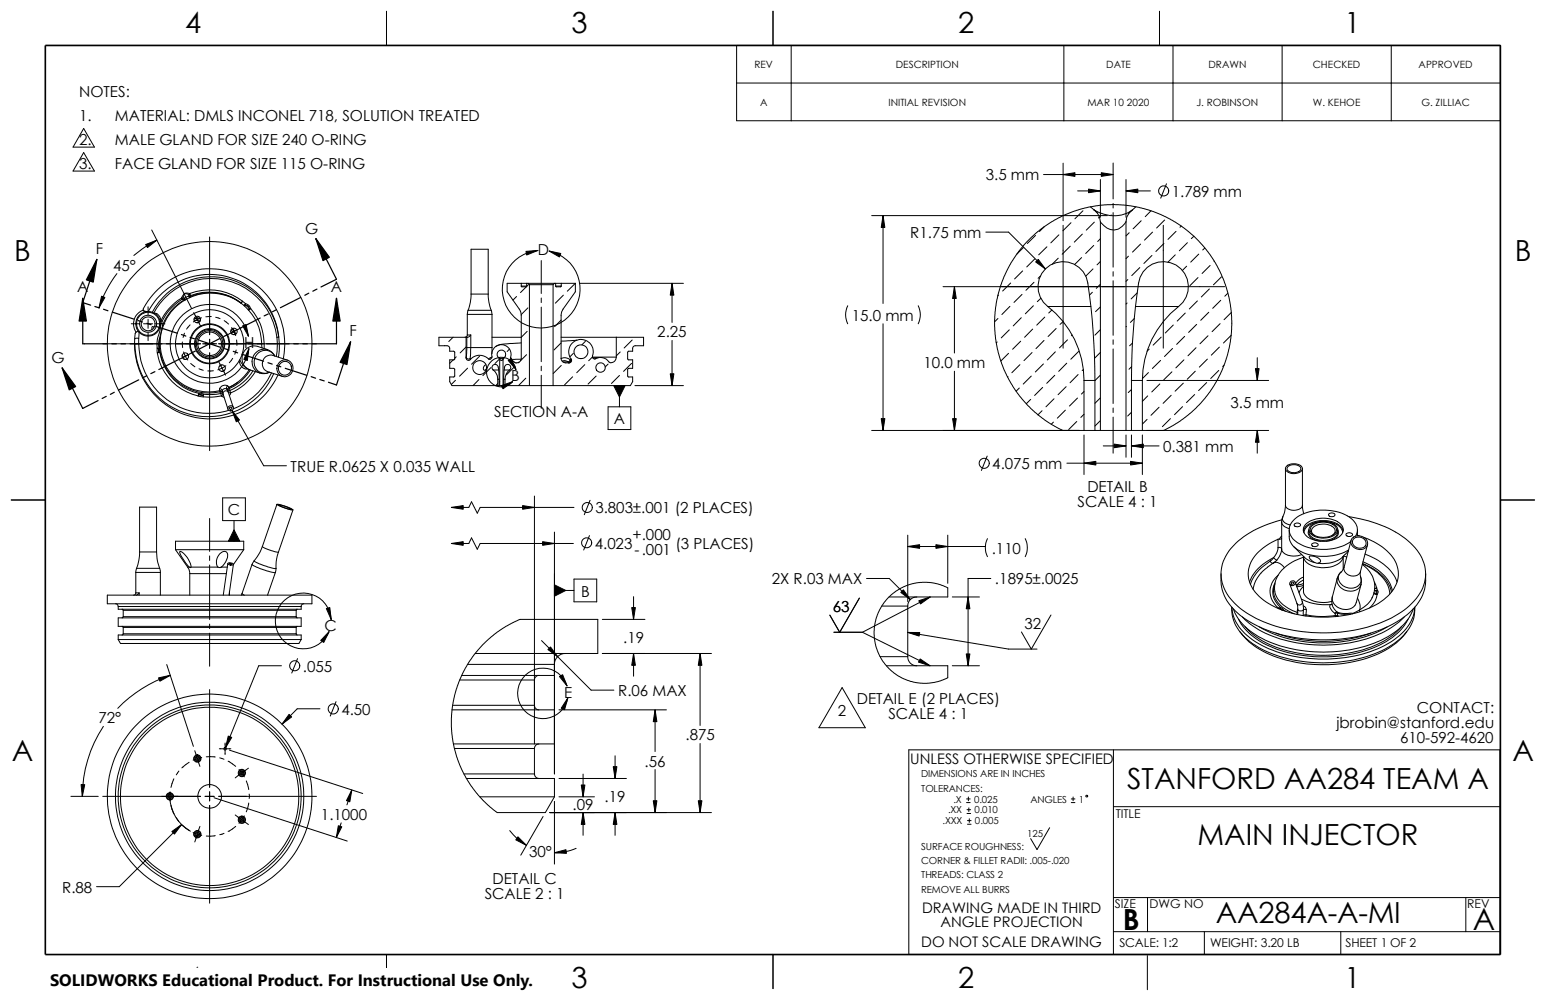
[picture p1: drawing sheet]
<svg xmlns="http://www.w3.org/2000/svg" width="432mm" height="279mm" viewBox="0 0 432 279" stroke-linecap="round" stroke-linejoin="round" font-family="sans-serif">
<g fill="none" stroke="#000" stroke-width=".28">
<path d="M107.9 3.1v9.6M205.7 12.7h213.4v21h-213.4zM215.9 3.1v9.6M221 12.7v21M297.1 12.7v21M323.8 3.1v9.6M327.6 12.7v21M358.1 12.7v21M388.6 12.7v21M23.4 35.9l3 5.2h-6zM205.7 23.2h213.4M23.4 42.6l3 5.2h-6z"/>
<path d="M291.5 48.8h19.4M296.9 45.6v16.1M301 53.3h6.3M302.5 58.9l-2.3 2.2M304.5 57.8l1.1 .8M305.6 58.6l.9 1 .6 1.1 .2 1.3M305.6 58.6a9.6 9.6 0 0 0 10.6 .1M305.6 58.6h.1M305.9 58.9l.6 .7M307.3 50.2v10.5M310.9 45.6v10M310.9 56.9v1.2"/>
<path d="M310.9 59.4v15.2M314.5 50.2v10.5M314.5 53.3h6.8M315.9 58.9l-.7 .8M316.3 58.7l-.9 .8-.7 1.2-.2 1.3M316.3 58.7h.1M317.2 57.8l-.9 .9M321.5 58.9l-1.6 1.6M325.8 51.4l-1.6 4M32.6 76.5a33.6 33.6 0 0 0-5 9.5M42.4 64.3l11.1 21.9M43.8 67.1a32.7 32.7 0 0 0-6.4 4.3"/>
<path d="M58.5 66.2v27.3M145.6 79.9h1.5M145.6 79.2h-4v2.3l3.4 4.9 .5 1.1 .1 12.6a1.34 1.34 0 0 1-1 1.2 1.34 1.34 0 0 1-1.5-.6l-.5-.4v-.4M145.6 79.9l.1 .2h1.3l.1-.2M145.6 79.2h1.5M145.6 79.2v.7M147.1 79.2h.4M147.1 79.2v.7M147.5 79.2h7.4M147.5 79.2l.4 .3M147.6 79.5l-.5 .5M147.9 79.5h6.6"/>
<path d="M147.9 79.5v28.2M150.2 70a10.9 10.9 0 0 0-8.4 16.2 10.9 10.9 0 0 0 18.2 1 10.9 10.9 0 0 0-6.6-17.1M151.2 72.8v9.2M154.5 79.5v28.2M154.9 79.2h.3M154.9 79.2l-.4 .3M155.2 79.9h1.6M155.2 79.9l.1 .2h1.3l.2-.2M155.2 79.2h1.6M155.2 79.2v.7M156.8 79.2h3.9M156.8 79.2v.7"/>
<path d="M160.7 79.2v2.3l-3.4 4.9-.5 1.1-.1 12.6a1.3 1.3 0 0 0 1.3 1.3h1a.67 .67 0 0 0 .5-1.1M160.7 79.2l-2.2 2.2M162 79.2h28.9M187.7 79.2v10.9M243.5 60.2h65.8M246.6 60.2v24.6M275.3 64.9h6.4l10.3 10.2M282.3 79.1l-2.3 2.2M285.6 75.7l-2.2 2.2M285.8 69.2l-1.8 1.8M288.8 78.9l-2.2 2.2M289 72.3l-2.2 2.3"/>
<path d="M289.2 65.8l-2.3 2.2M290.6 77.1l-.7 .7M291.7 63.3l-1.4 1.4M292.4 69l-2.3 2.2M295.6 72.1l-1.7 1.7M295.7 65.6l-2.2 2.3M296.9 62.9v34.4M298.9 68.8l-2.2 2.2M299.1 62.2l-2.2 2.3M302.1 72l-2 1.9M302.3 65.4l-2.2 2.2M305.3 75.1l-2 2"/>
<path d="M305.5 68.6l-2.3 2.2M305.6 62.1l-2.2 2.2M307.1 60.6l-.3 .3M307.3 62a4.3 4.3 0 0 0 5.1 2l1-.8 1.1-1.2M307.3 66.7l-.7 .8M307.3 73.1l-.9 .9M307.3 79.4l-1.1 1.2M307.3 62v58.3M310.4 60.1l-.1 .1M310.9 75.9v1.3M310.9 78.4v15.3M314.5 62v58.3"/>
<path d="M315 78.1l-.5 .5M315.2 71.6l-.7 .7M315.4 65l-.9 .9M318.3 74.8l-2.2 2.2M318.6 68.2l-2.3 2.2M318.7 61.7l-2.2 2.2M321.7 71.4l-2.2 2.2M321.9 64.9l-2.2 2.2M324.9 62.9v34.4M325.1 68l-2.3 2.3M325.3 61.5l-2.3 2.2M328.3 71.2l-2.1 2"/>
<path d="M328.5 64.6l-2.3 2.3M329.9 63.2l-.3 .3M331.4 74.4l-1.2 1.2M331.6 67.8l-2.2 2.3M333.5 66l-.8 .7M334.6 77.6l-2.2 2.2M334.8 71l-2.2 2.2M336.5 69.3l-.6 .5M338 74.2l-2.3 2.2M339.2 73h-.1M341.2 77.3l-2.3 2.3M28.7 96.1h27.3"/>
<path d="M36.7 90.5h2.1M38 92.8a.48 .48 0 0 1 .7-.1 .48 .48 0 0 1 .1 .6l-.1 1.3M38 92.8l-.1 .1a20.9 20.9 0 0 0 14.7 23.3 20.9 20.9 0 0 0 25-11.4M38.7 96.1a19.5 19.5 0 0 0 25.2 18.5M38.7 96.1h-1a20.2 20.2 0 0 0 8.4 16.4 20.1 20.1 0 0 0 30.4-8.1M38.7 96.1h5.1M38.7 94.6v1.5M38.7 94.6a.83 .83 0 0 0-1.1 .1M40 86.7a4.1 4.1 0 0 0-2 6.1M40 86.7l.3 .3 .4 .1M40 86.7v-.2a20.9 20.9 0 0 1 25.6-10.2 20.9 20.9 0 0 1 13.5 23.9M40.1 86.8l1 .3"/>
<path d="M40.1 90.5h2.5M41.4 85.7v2.2M41.4 89.2v2.5M41.4 93v2.2M41.4 87a19.4 19.4 0 0 1 20.9-10 19.4 19.4 0 0 1 15.6 17.2M42.5 87.3a18.8 18.8 0 0 1 20.2-9.6 18.8 18.8 0 0 1 15.2 16.5M42.9 87.5a18.3 18.3 0 0 1 19.7-9.3 18.3 18.3 0 0 1 14.7 16M43 91.5l-.2-.3-.3 .2-.1 .7M43.1 87.5a2.11 2.11 0 0 1 1.9 2.1M43.8 96.1h.5M43.8 96.1l.1 1.1M43.9 97.2v1.4"/>
<path d="M43.9 97.2l.3 .3M43.9 90.5h2.2M43.9 98.6a14.8 14.8 0 0 0 11.4 12M44.2 97.5l.1 .4M44.3 97.9l.1 .5M44.3 96.1l.1 1.2M44.4 97.3l.3 1.2M44.4 97.3l-.2 .2M44.4 98.4l-.5 .2M44.4 98.4l.3 .1M44.6 94.5a13.9 13.9 0 0 0 16.8 15M44.6 94.5l-.3 1.6"/>
<path d="M44.7 98.5a14 14 0 0 0 10.8 11.4M44.7 98.5l-.8 .1M44.8 90.5v.4a8.6 8.6 0 0 1-.9 4l-.1 1.2M45 89.6l-.3 .3M45 89.6l.3 .2M45.2 90.3l-.4 .1M45.2 90.3l.1 .8M45.3 89.8l-.1 .5M45.3 91.1l-.7 3.4M50.7 83.3a14.8 14.8 0 0 0-5.7 6.3M50.7 83.3l.1 .3a15.8 15.8 0 0 0-5.5 6.2M50.7 83.3h.4"/>
<path d="M50.7 83.3l.2 .3M50.9 99.2l.6 1.2M50.9 83.6l.7 .1M50.9 95.5l.1 1.6M51.1 83.3h.5M51.1 83.3l-.2 .3M51.3 98.3l1.2 2.3M51.5 93.1l-.4 1.2M51.6 83.7v.2M51.6 83.3l.2 .5M51.6 83.7a14.1 14.1 0 0 0-6.3 7.4M51.6 83.3v.4"/>
<path d="M52.3 98.8l.4 .7M52.7 82.7l.2 .5M52.7 82.7l-1.1 .6M52.7 82.7l.3 .3M52.9 82.4l-1-.4a.95 .95 0 0 0-.8 1.3M52.9 82.4l-.2 .3M52.9 82.4l.3 .2M53 83v.1M53 83a14.3 14.3 0 0 1 14.4 1.7M53 82a15.2 15.2 0 0 1 14.7 2.2M53 82a1.59 1.59 0 0 0-2.3 1.3M53 82l.2 .6"/>
<path d="M53 82l-.1 .4M53.1 90.8l-1 1.1M53.2 82.6a14.6 14.6 0 0 1 14.2 2.1M53.2 82.6l-.2 .4M53.7 98.5l-3.9 2M54.1 87.3l1 2M54.2 89.4l1.8 .1M55.1 89.3l-1.1 .7M55.1 89.3l1 1.9M55.6 88.5l-1.4 .7M55.8 89.8l-.7 .4M56 88.9l-1.5 .1"/>
<path d="M56.3 88.8l-1.2 .5M57.3 96.1h2.5M58.5 94.8v2.5M58.5 98.6v27.3M59 88.4l-1.5 .1M60.2 88.6l1.3 .4M61.1 96.1h27.3M62.6 89.6l1.2 1M64.4 92.6l.4 .7M64.5 92.2l1.2 .9M64.7 91.5l.7 1.1M64.9 91.8l.5 .5"/>
<path d="M65.1 91.7l.7 1.6M65.4 92.6l.4 1.2M65.4 92.6l-2 1M66 97.8l-.4 1.2M66.1 95l.1 1.5M67.3 91.6l-1.9 1M67.7 84.2l-.4 .6M67.7 84.2l-.3 .5M67.7 84.2l.9 .6M68.1 96.1h5M68.5 85.2l-.3 .3M68.5 85.2l1.1 1.1"/>
<path d="M68.5 85.2l.9 .4 .2 .7M68.6 84.8l-.5 .5M68.6 84.8l.1 .1a1.9 1.9 0 0 1 1.3 1.3M68.6 84.8l-.1 .4M69.4 93.9a11 11 0 0 0-17.2-6.9 11 11 0 0 0 .7 18.5 11 11 0 0 0 16.6-8.1M69.6 86.3l-.3 .3M70 86.2l-.5 .5M70 86.2a14.7 14.7 0 0 1 3.8 9.9M70 86.2l-.4 .1M73.1 96.1l.1 1.1M73.1 96.1a14.2 14.2 0 0 0-16.1-14.1 14.2 14.2 0 0 0-11.6 18 13.5 13.5 0 0 0 15.9 9.1v-.5M73.1 96.1h.7"/>
<path d="M73.8 96.1v1.3M74.7 97.7l1.1 .6 1 1.2M74.7 97.7a3.4 3.4 0 0 0-4.1 2.3 3.4 3.4 0 0 0 2 4.2M74.7 97.7l-2.8-.9a3.5 3.5 0 0 0-4.1 2.2 3.5 3.5 0 0 0 2 4.3M76.7 99.4a3.2 3.2 0 0 0-4.9-.5 3.2 3.2 0 0 0 .6 5l1.6 .4 1.2-.3M77.3 94.2l.2 1.9-.3 3.5M77.9 94.2a16.5 16.5 0 0 1-.1 5.6M77.9 94.2h-.6M124.2 96.5v.1M126.5 94.2l-1.2 1.2M127.4 99.7l-.4 .4M130.2 94.2h-7.6v2.4h2.2a.73 .73 0 0 1 .8 .8v.7h1.1l.3 .2v2.1l-.2 .1h-1.2v2.4h1.1l.3 .2v2.1l-.2 .1h-1.2v1.3l.6 1.1h12.8"/>
<path d="M130.2 94.2l.1 6M130.2 94.2h.2M130.2 96.9l-1.7 1.7M130.2 99.8l.1 .4M130.2 99.8a.67 .67 0 0 0 1.1 .4M130.4 97.1l-.2 2.7M130.4 97.1h1.1M130.4 94.2v2.9M130.5 93.6l-.2 .4-.4 .2M130.5 87.8h6.9M130.5 93.6h1M130.5 87.8v5.8"/>
<path d="M130.7 86.7l-.2 1.1M130.7 86.7h6.5M131.5 97.1h5.9M131.5 97.1l-.2 3.1M131.5 93.6l-.6 .5-.5 .1M131.5 93.6v3.5M131.6 82.2a12.2 12.2 0 0 1-.9 4.5M131.6 82.2h4.8M131.6 82.2v-12.6h4.8v12.6M133.9 99.5l-2.2 2.3M136.4 82.2a12.2 12.2 0 0 0 .8 4.5M137.2 86.7l.2 1.1"/>
<path d="M137.4 97.1v1.7M137.4 99.9l-1 .4M137.4 87.8v9.3M141.2 99.4l-.1 .1M142.3 97.5l-.7 .7M142.6 99.9l.2 .5h2.7M142.6 99.9a2.72 2.72 0 0 0-2.5-3.6 2.72 2.72 0 0 0-2.7 3.5 .64 .64 0 0 1-1 .5M144.3 82.8l-1 1.1M145.6 95.8l-5.4 .4-1.7 .6M147 80.1l-1.6 1.6M147.1 99.1l-1.7 1.7M147.2 92.6l-1.6 1.6h-8.2"/>
<path d="M147.4 86l-1.8 1.9M151.2 83.3v1.2M151.2 85.8v15.2M156.7 94.2h15.4M156.7 89.5l-1.8 1.8M156.7 95.8l-2 2M157.4 82.5l-2.3 2.2M160.1 98.7l-.9 1M161.1 95l-4.4 .3M161.5 96.5l-.1 .1M163.5 95.4l-1 1M165.5 99.8h6.6"/>
<path d="M165.5 99.7l-1.1 1.1M167.2 99.9l-1.6 .1M172.1 99.8a1.42 1.42 0 0 1-1.1 1.5 1.42 1.42 0 0 1-1.6-.9l-1.8-.5-1.2 .3M172.1 94.2h7.6v2.4h-2.2a.73 .73 0 0 0-.8 .8v.7h-1.1l-.3 .3v2l1.4 .1v2.4h-1.1l-.3 .3v2l1.4 .1v1.3l-.6 1.1h-21.6M172.1 94.2v5.6M173.2 98.3l-1.1 1.1M176.6 95l-2.3 2.2M187.7 95.1v12.6M236.8 85.4a5.6 5.6 0 0 0 0 5.1M246.6 90.5v29.8M256.5 85.4a5.6 5.6 0 0 1 0 5.1M263.4 80.1h78.7"/>
<path d="M266.6 80.1v18.5M278.5 95.5l-.2 .3M278.7 89l-.9 .9M278.9 82.4l-.2 .3M281.7 98.7l-2.2 2.2M281.9 92.2l-2.2 2.2M282.1 85.6l-2.3 2.3M285.1 95.3l-2.3 2.3M285.2 88.8l-2.2 2.3M285.5 82.3l-2.3 2.2M288.2 98.5l-2.2 2.3M288.4 91.9l-2.2 2.3"/>
<path d="M288.6 85.4l-2.2 2.3M290.7 83.4l-1 .9M291.6 95.1l-2.3 2.3M291.8 88.6l-2.2 2.2M292.7 85.6h12M292.7 85.6a7 7 0 0 1 .7-11.6 7 7 0 0 1 10.4 5.1 191.4 191.4 0 0 1 2 27.2M292.7 85.6a26.1 26.1 0 0 1 10.1 20.7M293.8 86.6l-.9 .9M294.8 98.3l-2.3 2.3M295 91.8l-2.3 2.2M296.9 89.8l-.8 .8M298.2 95l-2.3 2.2"/>
<path d="M299.5 93.6l-.2 .2M301.3 98.1l-2.2 2.3M305.1 81.7l-.8 .8M307.3 85.8l-1.3 1.3M307.3 92.1l-1.5 1.5M307.3 98.5l-1.6 1.6M310.9 95v1.2M310.9 97.5v15.2M314.6 91.2l-.1 .1M314.8 84.7l-.3 .3M316.3 95.8l-.8 .8M316.8 89l-1.1 1.1"/>
<path d="M317.2 85.6h12M317.6 81.8l-1.7 1.7M321 97.5l-.6 .6M324.3 94.2l-2.2 2.2M327.5 97.4l-2.3 2.2M327.7 90.8l-2.2 2.2M329.2 85.6a26.1 26.1 0 0 0-10.1 20.7M329.2 85.6a7 7 0 0 0-.7-11.6 7 7 0 0 0-10.5 5.1 191.4 191.4 0 0 0-2 27.2M330.9 94l-2.3 2.2M331 87.5l-2.2 2.2M334.1 97.2l-2.3 2.2M334.2 90.6l-2.2 2.3"/>
<path d="M334.4 84.1l-2.2 2.2M337.4 93.8l-2.2 2.3M337.6 87.2l-2.2 2.3M337.8 80.7l-2.3 2.3M340.6 97l-2.3 2.2M340.8 90.4l-2.3 2.3M341 83.9l-2.3 2.2M342.9 81.9l-.8 .9M343.9 93.7l-2.2 2.1M343.9 87.3l-2 2M351.2 99.9v6.4M53.3 101.6l1.1 .9"/>
<path d="M55.3 110.6l1.5 .3M55.5 109.9l1.4 .3M55.5 109.9l-.2 .7M55.5 109.9l.1 .3M55.6 110.2l-.3 .4M55.6 110.2l1.1 .2M55.6 103l1.2 .5M56.7 110.4h.1M56.8 110.4v.5M56.9 110.2l-.1 .2M59.6 103.6h-1.6M61 100.9l1 2"/>
<path d="M61.3 108.6l.6 .2 .2 .4M61.4 109.5l.1-.4 .6 .5M61.4 109.5l.7 .1M61.4 109.5l.3 .4M61.7 109.9l-2.4 .3h-2.4M61.7 109.9l.1 .7M61.8 110.6l.8 .4M61.8 110.6a15.4 15.4 0 0 1-5 .3M62 101.9l-.7 .4M62 102.9l-1.2 .4M62 102.9l1 1.9M62.1 109.6l.2 .6"/>
<path d="M62.1 109.2v.4M62.2 109.8l-.5 .1M62.3 110.1l-.5 .5M62.3 110.2l1.4 4.1M62.7 103.4l-.7 .4M63.1 102.2l-1.1 .7M63.4 108.8a.78 .78 0 0 0-1.3 .4M63.4 108.8l.2 .3M63.6 107.8a1.62 1.62 0 0 0-2.3 .8M63.6 107.8a.61 .61 0 0 0-.2 1M63.6 108.9v.2M63.6 109.1l.2 .6"/>
<path d="M63.6 108.6v.5M63.8 109.7a.78 .78 0 0 0-1-.5 .78 .78 0 0 0-.5 1M63.8 109.6l.6 .2M63.8 109.7l1.4 4.1M64 108.3l-.4 .5M64 108.3l.1 .2M64.1 108.5l.1 .6M64.1 108.5l-.5 .6M64.2 109.1l-.5 .2M64.2 109.1l.2 .7M64.4 109.8l-.3 .7M64.8 114.7l8.9 15.4h6.3"/>
<path d="M65 100.1l-.9 1.2M66.4 106.8l-2.5 1.4-.3-.4M66.4 106.8l-2.4 1.5M66.8 100.8a2.16 2.16 0 0 0 2.3 2.2M67 100.5a4.8 4.8 0 0 0 2.8 2.8M69.6 103.3l-1.4 1.9-1.8 1.6M69.8 103.3l2.8 .9M69.9 103.4l-.7 1.1a13.1 13.1 0 0 1-5.1 4M70.7 103.6a14 14 0 0 1-6.5 5.5M71.3 103.8a14.3 14.3 0 0 1-6.9 6M75.3 104l-1.5 .4-1.2-.2M75.8 104.2a18.9 18.9 0 0 1-10.6 10"/>
<path d="M78.1 101.2a2.32 2.32 0 0 1 3.7 1.1 2.32 2.32 0 0 1-2.6 2.9 2.35 2.35 0 0 1-1.8-1.6 2.35 2.35 0 0 1 .7-2.4zM80.3 100.6l-4.1-1.3a2.39 2.39 0 0 0-2.8 1.6 2.39 2.39 0 0 0 1.4 2.9l4.1 1.4M126.6 100.5l-1 1M127.2 106.3l-1.1 1.1M130.3 100.2a.64 .64 0 0 0 1.1 .3M130.6 102.9l-2.2 2.2M131.3 100.2l.1 .3M133.8 106l-1.7 1.7M135.7 101.9l-.2 .1a.91 .91 0 0 0-.1 1.5l.3-.2 .2-.6M136.4 100.3a3.5 3.5 0 0 0-5 .2M137.1 102.7l-2.2 2.2M137.8 103.4h1.5"/>
<path d="M137.8 103.4a.92 .92 0 0 1 .3-1.6 .92 .92 0 0 1 1.1 1.2l.2 3M137.8 103.4a3.3 3.3 0 0 1 1.2 2.6M139 106h.4M139 107.7h.4M139 107.1l-.5 .6M139 106v1.7M139.4 100a1.22 1.22 0 0 1-.3-1.8 1.22 1.22 0 0 1 1.9 0 1.22 1.22 0 0 1-.3 1.8M139.4 100l.2 .4M139.4 100l.5 .2 .8-.2M139.4 100l.1 .1M139.4 107.7h.2M139.4 106v1.7"/>
<path d="M139.6 100.4l.4 .3 .5-.3M139.6 107.7h.9M139.6 100.2l-1.3 1.4M139.6 106.6l-.2 .2M139.6 100.4v7.3M140 100.2h.1M140.5 107.7h.2M140.5 100.4v7.3M140.7 100l-.1 .2M140.7 106h.4M140.7 107.7h.4M140.7 106v1.7"/>
<path d="M140.7 100l-.2 .4M140.7 100h.1M140.8 103.4h1.5M141.1 107.7h6.8M141.1 106v1.7M142.3 103.4a3.3 3.3 0 0 0-1.2 2.6M142.3 103.4a.9 .9 0 0 0-.3-1.6 .9 .9 0 0 0-1.1 1.2l-.2 3M143.7 102.5l-2.3 2.2M144.1 103.3a4.1 4.1 0 0 0-5.7-3.1 4.1 4.1 0 0 0-1.7 6.2 4.1 4.1 0 0 0 6.5 .2M145 101.2l-.2 .2M146.9 105.7l-2.1 2M147.9 107.7h6.6"/>
<path d="M151.2 102.3v1.3M151.2 104.9v9.2M156.7 100.2l1.2-.3 1.4 .6M156.8 102.1l-2.3 2.3M157 100.9l.7-.1 1 .3M157.3 101.1h1.4M159.2 100.8l-.2 .5-.2 .1-.1-.3M159.2 100.8l-.5 .3M159.3 100.5h.3M159.3 100.5a.51 .51 0 0 1 .1 .6 .51 .51 0 0 1-.5 .3M159.3 100.5l-.1 .3M159.5 100.3l.1 .2"/>
<path d="M159.6 100.5v.3M159.9 105.3l-2.2 2.2M163.3 101.9l-2.2 2.2M166.4 100.2l-.4 .1M166.4 100.2a.66 .66 0 0 1-.7-.1 .66 .66 0 0 1-.2-.7 3.4 3.4 0 0 0-3.8-4.5 3.4 3.4 0 0 0-2.2 5.4M166.5 105.1l-2.2 2.2M169.8 101.7l-.8 .8M169.8 113.7h6.4v6.3h-6.4zM173 104.9l-2.2 2.2M173 107.7v6M176.4 101.5l-2.2 2.3M177.3 107.7h13.6"/>
<path d="M266.6 103.7v16.6M281.5 105.2l-.1 .1M284.7 108.4l-.9 .9M284.9 101.9l-2.3 2.2M287.9 111.6l-1.3 1.2M288 105.1l-2.2 2.2M291 114.8l-1.1 1.1M291.2 108.2l-2.2 2.3M291.4 101.7l-2.2 2.2M294.2 117.9l-.6 .6M294.4 111.4l-2.3 2.3M294.6 104.9l-2.2 2.2"/>
<path d="M297.6 114.6l-2.3 2.2M297.8 108l-2.3 2.3M297.9 101.5l-2.2 2.3M300.7 117.8l-2.2 2.2M300.9 111.2l-2.2 2.3M301.1 104.6l-2.2 2.3M302.6 103.2l-.3 .3M302.8 106.3h3M302.8 109.4l-.8 .7M302.8 115.7l-.9 .9M302.8 106.3v14M305.8 106.3v14"/>
<path d="M307.3 117.6l-1.5 1.4M307.3 104.8l-1.5 1.5M307.3 111.2l-1.5 1.5M310.9 114v1.3M310.9 116.5v10.1M316 106.3h3.1M316 108.8l-.9 .9M316 115.2l-1 1M316 106.3v14M316.1 102.4l-.8 .8M319.1 106.3v14M320.3 106.3h34"/>
<path d="M320.4 117.2l-1.3 1.3M320.5 110.6l-1.4 1.5M320.8 104.1l-1.7 1.7M323.7 113.8l-2.2 2.2M323.9 107.3l-2.2 2.2M324.1 100.7l-2.2 2.3M326.9 117l-2.2 2.2M327.1 110.4l-2.2 2.3M327.3 103.9l-2.3 2.2M330.3 113.6l-2.3 2.3M330.5 107.1l-2.3 2.2M330.7 100.5l-2.3 2.3"/>
<path d="M333.7 110.2l-2.3 2.3M333.8 103.7l-2.2 2.3M337 106.9l-2.2 2.2M337.2 100.3l-2.2 2.3M340.4 103.5l-2.2 2.2M341.9 102l-.4 .4M3.1 139.7h9.6M62.2 139.1h6.3v6.4h-6.3zM149.3 138.6v69.3M164.8 139.8l-1.6 4M243.5 120.3h59.3M275.7 127.4l-1.6 4"/>
<path d="M296.9 120.3l-2.9-1.5-2.3-1.5-3.6-3-3.4-3.7-1.8-2.7-1.5-2.6-2.1-5.1-1.3-5.7-.2-5.2 .7-5.7 1.3-4.6 2.6-5.7 3.5-4.7 3.9-3.9 4.8-3.3 5-2.3 4.7-1.3 2.9-.4 3.4-.3 5.3 .4 3.6 .8 2.5 .8 4.8 2.1 5.1 3.4 1.6 1.4 2.9 3.1 2.8 3.9 2.4 4.8 1.6 5.2 .8 5.4-.2 6-1 5-2 5.2-2.9 4.9-4.1 4.7-4.2 3.5-4.6 2.6M298 129.4h21.1M302.8 120.3h3M302.8 121.5v11.1M305.8 120.3h1.5M307.3 120.3h7.2M308.1 124.6h6.4M314.5 120.3h1.5M314.5 121.5v6.3M316 120.3h3.1M316 121.5v6.3M316 124.6h7.7"/>
<path d="M319.1 120.3h35.2M319.1 121.5v11.1M351.2 120.3v6.3M359 130.9v10.3M359.5 130.1a3.2 3.2 0 0 1 4.2 .5 1.52 1.52 0 0 1-1.8 1.7 2.19 2.19 0 0 1-2.9-1.5zM359.7 130.4a2.46 2.46 0 0 1 3.6 .4 1.78 1.78 0 0 1-2.5 1.2 1.17 1.17 0 0 1-1.2-1.4zM363.8 130.9v10.3M419.1 139.7h9.5M37.9 159.9h6.9M37.9 159.9v5.8M38.1 158.8l-.2 1.1M38.1 158.8h6.5"/>
<path d="M39 154.2a12.6 12.6 0 0 1-.9 4.6M39 154.2h4.7M39 154.2v-12.5h4.7v12.5M43.7 154.2a12.6 12.6 0 0 0 .9 4.6M44.6 158.8l.2 1.1M44.8 159.9v6.4M49 153.6h19.1M49 153.6v-2.4h19.1v2.4M49 153.6l3.4 4.9M52.4 158.5l.4 .6 .2 1.2M52.4 158.5h.5M52.9 158.5l-1-1.2a5.4 5.4 0 0 1-1.7-3.2 5.4 5.4 0 0 1 3.1 4.4"/>
<path d="M52.9 158.5h.4M53.3 158.5h7.6M58.5 144.9v9.2M58.5 155.3v1.3M58.5 157.9v15.2M60.9 158.5a2.97 2.97 0 0 1 1.9-4.4 1.36 1.36 0 0 1 .5 2.2l-.6 1.1-.9 1.1M60.9 158.5h.9M61.8 158.5h1.7M63.6 157.4a1.16 1.16 0 0 1 1.6 .3l-.1 .1a1.12 1.12 0 0 1-1.5-.4zM63.6 157.4l-1.2 8.9M64.1 157.5l.5-.1 .2 .2-.3 .1zM65.2 157.7l-1.2 8.6"/>
<path d="M65.4 145.5v5.7M68.1 153.6l-2.9 4.1M70.4 157.7a15.8 15.8 0 0 0 6.5 2.2l-2.2 6.4M70.4 157.7l-2.8 8.1M71 156.7l-.6 1M71 156.7a14.5 14.5 0 0 0 6.1 2.1M73.3 152.7l-.7 1.5-1.6 2.5M73.3 152.7a11 11 0 0 0 4.5 1.6M77.1 158.8l-.2 1.1M77.3 140.9l-4 11.8M77.4 140.9h.5a10 10 0 0 1 3.9 1.6l-2.9-.8zM77.8 154.3l-.7 2.7v1.8"/>
<path d="M77.8 141.1l1.8 .4 1.8 .8-2-.4zM81.8 142.5l-4 11.8M126.1 151.8h4.8l.8-1.5 1.6 3.2 .8-1.7h26M126.1 141.8h4.8l.8-1.6 1.6 3.2 .8-1.6h26.2M154.9 148.7v67.5M164.6 149.6l-1.6 4.1M253.5 149.5v18.6M253.5 152.7h21.7M264.7 149.5v13.5M275.8 150.5a5.6 5.6 0 0 0 0 5M286.3 150.5a5.6 5.6 0 0 1 0 5M354.8 156.7a12.7 12.7 0 0 0-5.6 6.5"/>
<path d="M355.7 155.8a12.7 12.7 0 0 0-6.7 6.8M355.7 155.8l-.9 .9M355.7 155.8l.9 .7M356.6 156.5l-.5 .5a.67 .67 0 0 1-.8 .4 .67 .67 0 0 1-.5-.7M357 153a.74 .74 0 0 1 1 .3M357 153l-.4 1.4-.9 1.4M357 150.7v2.3M357.4 150.6l-.4 .1M358 153.4l-.4 1.5-1 1.6M358 149.8l-.6 .8M358 145.8a2.22 2.22 0 0 0 2.1 1.9M358 153.4a2.8 2.8 0 0 0 3.1 2l1.4-.1 1.1-.4"/>
<path d="M358 150.5l-.6 .1M358 145.8v7.6M358.3 144.4l-.3 1.4M358.3 144.4a1.71 1.71 0 0 0 1.6 2.2l.5 .1M358.7 158.6a2.43 2.43 0 0 0-3.9-.7 10.2 10.2 0 0 0-4.8 6.8M359 141.2l-.3 2.1-.4 1.1M359 141.2a2.68 2.68 0 0 0 3.9 1l.7-.5 .2-.5M360.1 148v1.9a4.9 4.9 0 0 0 3.3 4.2 14.7 14.7 0 0 0 13.2-.4M361.3 152.7l3.5 3.4 2.4 1.1M361.6 146.4a.98 .98 0 0 1 1.6 .4 1 1 0 0 1-1.7-.3zM363.8 141.2l.4 2.4M364 148.3a4 4 0 0 1 3.6-2.6 7.6 7.6 0 0 1 7.2 1.8l.4 .8"/>
<path d="M364.1 155.7a10.9 10.9 0 0 0-7.9 7l-.1 2.5M364.6 146.6a7.7 7.7 0 0 1 10.2 .3 2.55 2.55 0 0 1-1.7 3.6 8.2 8.2 0 0 1-8.5-1 2.07 2.07 0 0 1 0-2.9zM365.6 148.1a1.97 1.97 0 0 0 1.4 2.6l1.8 .5M365.6 148a2.39 2.39 0 0 0 2.4 2.8 4.9 4.9 0 0 0 5.5-1.6l.1-1.2M366 147a5.6 5.6 0 0 1 7.3 .1 1.72 1.72 0 0 1-1 2.7 5.6 5.6 0 0 1-6.6-1.1l-.1-.9zM366.4 146.9a5.2 5.2 0 0 1 6.6 .3 1.64 1.64 0 0 1-1.1 2.5 5 5 0 0 1-5.8-1.1l-.1-.9zM366.4 151.9a1 1 0 0 1 1.7 .5 1.09 1.09 0 0 1-1.7-.2zM367.2 149.6a1.43 1.43 0 0 1-.9-1.5 1.43 1.43 0 0 1 1.2-1.2 4.4 4.4 0 0 1 5.3 1 1.46 1.46 0 0 1-.7 1.7M367.2 157.2a2.79 2.79 0 0 1-1.5-1.7 2.69 2.69 0 0 1 3.2 1.3l-.3 .4-.4 .2M367.2 157.2l1 .2M368.9 145.8a5.1 5.1 0 0 0-4.6 2.5l-.1 .5M370.3 145.8a4.5 4.5 0 0 1 4.7 2.9v.1"/>
<path d="M371.2 143.6a1.02 1.02 0 0 1 1.6 .4 .96 .96 0 0 1-.9 .4 .96 .96 0 0 1-.8-.7zM373.6 148.1a1.96 1.96 0 0 1-1.4 2.6l-1.8 .5M374.6 159.8l-.6 .7-.5 1M374.6 159.8a2.5 2.5 0 0 0 1.2 4.2 2.84 2.84 0 0 0 4.4-2.4l-.2-.4M375.2 159v-3.6a3.6 3.6 0 0 1-3.2 2.9 7.1 7.1 0 0 1-7.7-1.9l-.2-1v9.7a3.9 3.9 0 0 0 3.8 3.1l1.8 .2 2.3-.4M375.2 155.4l.9 .2M375.4 158.5l-.8 1.3M375.4 158.5a2.42 2.42 0 0 0 1.8 2.4 2.42 2.42 0 0 0 2.8-1.3M375.7 154.9a8 8 0 0 1-7.5 2.5M376 149.1a1.18 1.18 0 0 1 1.8 .3 1 1 0 0 1-1 .5 1 1 0 0 1-.8-.7zM376.6 154.1l-.9 .8M376.7 144.4a31.2 31.2 0 0 1 17.9 8 10.7 10.7 0 0 1-.2 16.1 32.2 32.2 0 0 1-18.7 7.9 42.8 42.8 0 0 1-27.7-5.2 13.6 13.6 0 0 1-7-10.6 12.6 12.6 0 0 1 5.6-10 31 31 0 0 1 11.4-5.4"/>
<path d="M377.4 151l-2 7.5M377.6 150.5a2.51 2.51 0 0 1 2.8-.6 2.51 2.51 0 0 1 1.5 2.4 2.49 2.49 0 0 1-2.8 1.1 2.49 2.49 0 0 1-1.8-2.4zM378 150.6a2 2 0 0 1 2.3-.4 2 2 0 0 1 1.2 2.1 1.97 1.97 0 0 1-2.4 .7 1.97 1.97 0 0 1-1.2-2.2zM378.6 149.8a3.6 3.6 0 0 0-1.3-5 14.1 14.1 0 0 0-15.6 .2 3.8 3.8 0 0 0 .6 6.6 14.6 14.6 0 0 0 15-.3M379.1 148v1.7M379.1 149.6l.6 .1M380 159.6v1.6M380.5 157.7a7.1 7.1 0 0 1 2.7 9.3M380.5 157.6l2.2 1 2.5 1.8M380.6 157.4a12.5 12.5 0 0 1 7.9 7.4l.1 .6M380.7 157a13 13 0 0 1 8 7.3l.2 .8M380.9 150.2a15.2 15.2 0 0 1 9.1 7.3 8.5 8.5 0 0 1-3.5 10.1 30.6 30.6 0 0 1-23.4 4.2 20.3 20.3 0 0 1-13-7 8 8 0 0 1 2.2-11.3l2.1-1.5 2.6-1.3"/>
<path d="M381.3 154.8a14.1 14.1 0 0 1 8.9 7.8M381.9 152.2l-1.9 7.4M30 166.3h57.1v2.4h-57.1zM32.3 168.7a.8 .8 0 0 1 .7 .8M33 169.5h51.1M33 178.7v-1.3h51.1v1.3M33 178.7h51.1M33 172.6h51.1v2.4h-51.1zM33 169.5v.7h51.1v-.7M33 178.7l.7 1.1h49.8l.6-1.1M34.1 170.2l.3 .3M34.1 175l.3 .3"/>
<path d="M34.4 177.1l-.3 .3M34.4 172.3l-.3 .3M34.4 177.1h48.3M34.4 172.3h48.3M34.4 170.5h48.3M34.4 175.3h48.3M34.4 170.5v1.8M34.4 175.3v1.8M37.9 165.7a.59 .59 0 0 1-.6 .6M37.9 165.7h1M38.9 165.7l-.9 .6M38.9 165.7v.6"/>
<path d="M53 160.3h10.2M53 160.3v6M58.5 174.4v1.2M58.5 176.9v9.2M64.1 165.2v1.1M67.6 165.8l.6 .5M67.6 165.8l-.2 .5M82.7 177.1l.3 .3M82.7 172.3l.3 .3M82.7 170.5v1.8M82.7 175.3v1.8M83 170.2l-.3 .3"/>
<path d="M83 175l-.3 .3M84.9 168.7a.73 .73 0 0 0-.8 .8M92.5 173.1a7.8 7.8 0 0 0-11-6.7 7.8 7.8 0 0 0-2.2 12.7 7.8 7.8 0 0 0 12.6-2.6M151.3 179l13.8 13.8h6.3M154.9 165h5.4M160.3 161.8h6.4v6.3h-6.4zM168.2 173.1h11.9M177 166.7v6.4M231.8 171.9l2.7 4.8M232.9 176.7h8M240 167.1l-5.5 9.6M240.9 176.7l18.9 9.3"/>
<path d="M242 161.6h6.4l5.9 5.9M246.3 169.3h7.2M248.3 166.8h16.4v-2.5l-3.1-1.2-2.1-.4h-1.9l-2.7 .4-3.6 1.4-2.9 2.2-2.1 2.5-1.5 3.2-.7 3.9 .1 1.8 .4 2.2 1.1 3.1 1 1.5 1.6 1.9 2.7 2.1 3.3 1.5 3.4 .5h1.8l2.2-.4 3-1.1v-3.4h-17.1M253.5 169.3v14.2M253.5 176.7l28.2 4.7h7.9M256.1 166.8a2.46 2.46 0 0 0-2.6 2.5M259.8 166.8l-18.9 9.9M266 166.8h7.6M276.7 161.6h-6.3v24.4M293.5 171.8l-5.5 9.6-2.7-4.8M341 160.3a12.9 12.9 0 0 0 6.2 12.2 40.5 40.5 0 0 0 25.9 6.1 35.7 35.7 0 0 0 20.6-7.5 12.2 12.2 0 0 0 4.5-10.8M344 169.7a12.5 12.5 0 0 0 6.7 9.6 39 39 0 0 0 26.3 4.2 26.3 26.3 0 0 0 15.7-7.8 10.2 10.2 0 0 0 2.4-6 11.9 11.9 0 0 1-6.6 10.6 38.6 38.6 0 0 1-26.3 4.3 26.3 26.3 0 0 1-15.7-7.9 10.1 10.1 0 0 1-2.5-7z"/>
<path d="M344.5 170.1a14.8 14.8 0 0 0 8 8.3 39.9 39.9 0 0 0 35.1-.5 14.5 14.5 0 0 0 7.1-7.8M345.9 173a17.1 17.1 0 0 0 9.7 8 38.7 38.7 0 0 0 31.5-1.7 15.2 15.2 0 0 0 6.2-6.3M346.3 176.5a23.6 23.6 0 0 0 15.1 8.4 38.6 38.6 0 0 0 26.2-3.6 18.4 18.4 0 0 0 5.3-4.8M347 172.4a27.3 27.3 0 0 0 16.4 7.4 38.3 38.3 0 0 0 25.1-4.4l2.4-1.7 1.3-1.3M347.7 175.1a25.6 25.6 0 0 0 16.5 7.6 35.8 35.8 0 0 0 24.1-4.7l3.2-2.9M351.7 175.2a38 38 0 0 0 35.7 0M356.1 165.3a7.5 7.5 0 0 0 4.9 5.3l1.3 .5M356.1 163.3a5.5 5.5 0 0 0 2.8 6.8l2.6 1.4M356.1 162.9a5.4 5.4 0 0 0 1.6 6.8M356.4 176.9a39.5 39.5 0 0 0 26.5 0M357 160.7a5.7 5.7 0 0 0 0 9.2M357 169.9h.5"/>
<path d="M357 169.9l.3 .2M357.5 169.9l.4 .2 .2 .4zM357.7 169.7l.4 .2 .3 .5M357.7 169.7l-.7 .2M357.7 169.7l-.2 .2M358.4 170.4l-.2 .1M358.4 170.4l.6 .4M360.3 163.2l1.9 5.4M361.7 162.7l2 5.4M361.9 163.2l.3 .3M362.2 163.5v.5l1.9-.5M362.2 168.6l.3 1.6"/>
<path d="M362.3 171.1l.2 .1M362.3 171.1l-.1 .6M362.5 170.1l-.2 1M362.5 170.2v1.5M363.5 167.4a15 15 0 0 0 8.3 1.5M363.7 168.1l.4 2.1M363.7 168.1a.8 .8 0 0 1-.5 .9 .8 .8 0 0 1-1-.4M364 169.3l.7 .5 .1 .5M364.1 161.2l-1.1 .6-1.1 1.1M364.1 170.2a.95 .95 0 0 1-1.6 .1M364.1 170.2l-.1 1.8 .8-.2M364.1 170.2l.7 .1"/>
<path d="M364.1 163.9l-.9 .9-.4 .9M364.1 162.1l-1.3 .8-.6 .6M364.1 163l-1.9 .5M364.8 171.8l-.1 .3M364.8 171.8l4.1 .5 4.1-.3M364.8 170.3v1.5M371.8 168.9h-.1a1.16 1.16 0 0 0 .3 1.7l.9 .8M371.8 168.9h.1M372 168.7l-.2 .2M372.2 166.7a3.9 3.9 0 0 0 1.2 4.3M372.9 171.4l.1 .6M373 172v.3"/>
<path d="M373 172h.6M373.4 171a9.1 9.1 0 0 0 4.2 .3l.2 .1M373.4 171l.1 .3M373.4 171l-.5 .4M373.5 161.5a3.5 3.5 0 0 0 4.7 3.6 2.58 2.58 0 0 0 2-1.8M373.5 171.3l1.1 .3h2.6M373.5 171.3l.1 .7M373.5 171.3l-.6 .1M373.5 161.5l-1.3 5.2M373.6 172l-.1 .3M373.6 172l.2 .2M377.8 171.4l-.1 .1"/>
<path d="M379.1 167.1l.8 1.9-.2 1.4M379.7 170.4l-1.9 1M379.7 170.4l.1 .5M380 161.2l.2 1.1-.1 1M380.2 163.3l-1.4 5.1a3.6 3.6 0 0 1-6.3 .2l-.3-.7v-1.2M383.3 166.8a7.8 7.8 0 0 1-3.6 3.6M383.7 165.7l.4 .3h.5M383.8 165.6l.5 .3M383.8 162.6l.7 1.7M383.9 164.9l.4 .2M383.9 164.9h.7M384 164.4l.5-.1z"/>
<path d="M384.3 165.1v.8M384.3 165.1l.3 .2-.3 .6M384.3 165.9l.3 .1M384.5 164.3l.1 .6M384.6 166a6.3 6.3 0 0 1-2 3.8M384.6 164.9h.1a.73 .73 0 0 1-.1 1.1M384.6 164.9l-.3 .2M385.1 160.4a8.3 8.3 0 0 1 3.1 5.5M46.6 185.7l7.4 22.8M47.6 188.7a36.1 36.1 0 0 0-14.7 9.2M58.5 192.7v27.3M78.6 186h-6.3l-9.3 22.9"/>
<path d="M83.1 184l-1.6 4M89.4 198h-6.4l-4.2 4.3M93.9 196l-1.7 4.1M126.2 198.3h28.7M126.4 197.1h22.7a1.56 1.56 0 0 0 1.4 1.2M128.9 188.7h26M132.7 182.6h34.3v-9.5h-21.7l-2.5 1.1-3.2 1.9-2.7 2-2.2 2.2-2.3 2.6-1.5 2.2-1.7 3.2-1.4 3.3-.9 2.9-.7 3.8-.1 4.9 .2 2.9 .7 3.2 1.4 4.4 1.7 3.5 2.1 3.2 2.6 3.2 4.1 3.4h13.4l2.6-4.4M150.5 188.7a1.57 1.57 0 0 0-1.4 1.3h-20.7M156.1 198.3h30M157.9 182.6a3.3 3.3 0 0 0-3.2 3h-24.1M158.4 191.6a7.1 7.1 0 0 0-11.1-3.4 7.1 7.1 0 0 0 .7 11.6 7.1 7.1 0 0 0 10.6-4.8M168.2 182.6h30.5"/>
<path d="M177 182.6v6.3M183 198.3v11.7M195.5 182.6v20.1M235.2 192.1l6.5 11.2h-13zM245.8 183.5h7.7M253.5 183.5a2.46 2.46 0 0 0 2.6 2.5M266 186h7.6M28.9 202.9a36 36 0 0 0-5.9 19.6M48.6 217.6l-.8 2.4M50 215.4l-.8 1.1M52.8 213l-2 1.5M54.4 209.8l.7 2.1"/>
<path d="M55.1 211.9l-1.2 .5M55.1 211.9l.7 2.2M56.3 211.6l-1.2 .3M57.6 211.5h2.5M61.3 209.2h3.2M61.4 211.8l1.2 .3M62.8 208.9l.3 .1M62.9 207.6v3.2M63.7 212.7l2.1 1.4M64.1 209.6l37.2 12.1M66.8 215l.8 1M67.6 216l.6 1"/>
<path d="M67.6 216l-1.9 1.3M68.8 218.2l.7 2.4M69.4 214.6l-1.8 1.4M126.7 207.9h28.2M126.9 209.1h22.4M129.6 216.2h19.7M130.3 217.5h24.6v5.1M149.3 216.2a1.3 1.3 0 0 0 1.2 1.3M149.3 209.1v7.1M150.5 207.9a1.3 1.3 0 0 0-1.2 1.2M156.1 217.5h18.9M162.9 216.3v6.3"/>
<path d="M171.8 211.2v6.3M183 215v12M195.5 207.7v19.3M253.8 209.5h165.1v57.2h-165.1zM311 209.5v57.2M19.8 222.5h7.6M28.7 222.5h27.3M47.5 221.2v2.6M47.5 221.5a11.2 11.2 0 0 0 5.7 10.7M47.8 225l.8 2.4M49.2 228.5l.8 1M50.7 230.4l-17.4 17.3h-6.3"/>
<path d="M50.8 230.5l2 1.5M53.9 232.6l1.2 .5M55.1 233.1l1.2 .3M55.1 233.1l-.7 2.1M55.8 230.9l-.7 2.2M57.3 222.5h2.5M58.5 221.2v2.6M58.5 225v27.3M59.8 222.9l37.2 12.1M60.1 233.5l-2.5 .1M61.1 222.5h27.3M62.6 232.8l-1.2 .4"/>
<path d="M65.7 227.7l1.9 1.3M65.8 230.9l-2.1 1.4M67.6 229l-.8 1M67.6 229l1.8 1.4M68.2 228l-.6 1M69.5 224.4l-.7 2.4M69.6 221.9v1.2M95.3 229.9l-1.4 4.1M98.3 220.7l-1.4 4.2M134 222.6h20.9M142.4 232.1a15.5 15.5 0 0 0 4.6 4.1M151.7 228.1l-6.2 10.8"/>
<path d="M153.6 227h45.1M154.9 223.9v17.5M156.1 222.6h9.9M160.9 237a14.9 14.9 0 0 1-6 1.3M162.9 227v6.4M171.8 227v6.4M270 224.2h1M270 223.2h1M270.1 227.3h1M270.1 226.2h1M270.2 230.3h1M270.2 229.3h1"/>
<path d="M270.5 222.7v1M270.6 225.7v1M270.7 228.8v1M293.2 231.3l-3.6 6.1-1.7-3.1M299.2 224.2h1M299.2 223.2h1M299.7 222.7v1M311 225.4h107.9M311 250.8h107.9M320.5 250.8v9.5M409.4 250.8v9.5M107.9 266.7v9.5"/>
<path d="M215.9 266.7v9.5M311 260.3h107.9M320.5 267v9.5M336.4 260.3v6.4M374.5 260.3v6.4"/>
<circle cx="325" cy="53.3" r="1.41"/>
<circle cx="41.4" cy="90.5" r="3.2"/>
<circle cx="41.4" cy="90.5" r="2.37"/>
<circle cx="41.4" cy="90.5" r="3.4"/>
<circle cx="41.4" cy="90.5" r="1.94"/>
<circle cx="51.8" cy="99.5" r=".92"/>
<circle cx="55.1" cy="89.3" r=".9"/>
<circle cx="58.5" cy="96.1" r="3.3"/>
<circle cx="58.5" cy="96.1" r="9.5"/>
<circle cx="58.6" cy="96.1" r="4"/>
<circle cx="58.6" cy="96.1" r="5.4"/>
<circle cx="58.6" cy="96.1" r="4.2"/>
<circle cx="58.6" cy="96.1" r="5.6"/>
<circle cx="58.6" cy="96.1" r="28.6"/>
<circle cx="58.6" cy="96.1" r="3.7"/>
<circle cx="65.3" cy="92.6" r=".9"/>
<circle cx="162.3" cy="98.3" r="1.93"/>
<circle cx="62" cy="102.8" r=".92"/>
<circle cx="64.4" cy="114.1" r=".33"/>
<circle cx="64.5" cy="114.1" r=".76"/>
<circle cx="79.6" cy="103" r="1.88"/>
<circle cx="134" cy="102.7" r="1.93"/>
<circle cx="167.7" cy="102.7" r="1.33"/>
<circle cx="274.9" cy="129.5" r="1.41"/>
<circle cx="163.9" cy="151.7" r="1.4"/>
<circle cx="164" cy="141.8" r="1.4"/>
<circle cx="361" cy="163" r=".72"/>
<circle cx="361" cy="163" r=".34"/>
<circle cx="82.3" cy="186" r="1.41"/>
<circle cx="93.1" cy="198.1" r="1.41"/>
<circle cx="55.1" cy="211.9" r=".63"/>
<circle cx="55.1" cy="211.9" r="1.02"/>
<circle cx="55.1" cy="211.9" r=".46"/>
<circle cx="55.1" cy="211.9" r=".87"/>
<circle cx="62.9" cy="209.2" r=".34"/>
<circle cx="67.5" cy="216" r=".88"/>
<circle cx="67.5" cy="216" r="1.01"/>
<circle cx="67.5" cy="216" r=".44"/>
<circle cx="67.5" cy="216" r=".65"/>
<circle cx="47.4" cy="222.5" r="1.01"/>
<circle cx="47.4" cy="222.5" r=".45"/>
<circle cx="47.4" cy="222.5" r=".63"/>
<circle cx="47.5" cy="222.5" r=".89"/>
<circle cx="55.1" cy="233.1" r=".63"/>
<circle cx="55.1" cy="233.1" r=".88"/>
<circle cx="55.1" cy="233.1" r=".46"/>
<circle cx="55.1" cy="233.1" r="1.01"/>
<circle cx="58.5" cy="222.5" r="3.3"/>
<circle cx="58.5" cy="222.5" r="26.3"/>
<circle cx="58.6" cy="222.5" r="25.5"/>
<circle cx="58.6" cy="222.5" r="24.9"/>
<circle cx="58.6" cy="222.5" r="28.6"/>
<circle cx="67.5" cy="229" r="1.02"/>
<circle cx="67.5" cy="229" r=".64"/>
<circle cx="67.5" cy="229" r=".45"/>
<circle cx="67.5" cy="229" r=".88"/>
<circle cx="303.5" cy="222.4" r=".25"/>
</g>
<path d="M12.7 12.7h406.4v254h-406.4z" fill="none" stroke="#000" stroke-width=".47"/>
<g fill="#000" stroke="#000" stroke-width=".28">
<path d="M296.9 48.8l3.3-.5v1zM304 52.8l3.3 .5-3.3 .5zM307.6 48.3l3.3 .5-3.3 .5zM314.5 53.3l3.3-.5v1zM40.7 68.3l3.1-1.2-2.6 2.1zM146.9 70.2l3.3-.2-3.1 1.2zM153.4 70.1l3.2 .7-.3 1zM187.7 79.2l.5 3.3h-1zM246.6 60.2l.5 3.3h-1zM290 72.5l2 2.6-2.7-1.9zM28.4 82.8l.9 .3-1.7 2.9zM67.8 91l.9-.3 .7 3.2z"/>
<path d="M69.5 97.4l-.4 3.3-1-.3zM266.6 80.1l.5 3.3h-1zM64.8 114.7l2.1 2.6-.9 .6zM140 107.7l3.2-1.1-2.7 2zM141.9 100.7l.9-.5 1.3 3.1zM171.4 107.7h3.2l-1.6 3.2zM187.2 104.4h1l-.5 3.3zM350.6 103h1.1l-.5 3.3zM246.1 117h1l-.5 3.3zM266.1 117h1l-.5 3.3zM302.8 129.4l3.3-.5v1zM311.2 124.1l3.3 .5-3.3 .5z"/>
<path d="M316 124.6l3.3-.5v1zM315.8 128.9l3.3 .5-3.3 .5zM351.2 120.3l.5 3.3h-1.1zM65.4 148l1.6 3.2h-3.2zM126.1 151.8l3.3-.5v1.1zM126.1 141.8l3.3-.5v1zM146 141.3l3.3 .5-3.3 .5zM151.6 151.3l3.3 .5-3.3 .6zM253.5 152.7l3.3-.5v1zM261.4 152.2l3.3 .5-3.3 .5zM91.9 176.5l-1.5 3-.8-.6zM91.1 170l1-.2 .4 3.3z"/>
<path d="M154.9 163.4l3.1 1.6-3.1 1.6zM176.4 169.8h1.1l-.5 3.3zM253.5 176.7h3.4l-.2 1zM251.6 165.5l.7-.7 2 2.7zM256.6 167.9l3.2-1.1-2.7 1.9zM270.4 166.8l.5 3.3h-1zM44.3 189.4l3.3-.7-2.9 1.6zM153.8 180.8l1.9 2.7-2.7-2zM156.3 189l.8-.5 1.3 3.1zM158.6 195l-.9 3.3-.9-.4zM177 182.6l.5 3.3h-1.1zM183 198.3l.5 3.3h-1z"/>
<path d="M195.5 182.6l.5 3.3h-1zM257 184.1l2.8 1.9-3.3-1zM269.9 182.7h1l-.5 3.3zM63.8 205.7l.9 .3-1.7 2.9zM80.7 199.6l.7 .7-2.6 2zM171.3 214.2h1l-.5 3.3zM22.6 219.2h1.1l-.7 3.3zM48 232.3l2.7-1.9-2 2.6zM94.5 230.7l1 .3-1.6 3zM98.3 220.7l-.6 3.3-.9-.3zM144.7 233.8l2.3 2.4-2.9-1.5zM154.9 238.3l3.2-.9 .1 1z"/>
<path d="M162.9 227l.5 3.3h-1.1zM162.3 219.3h1.1l-.5 3.3zM171.8 227l.5 3.3h-1zM182.5 223.7h1l-.5 3.3zM195 223.7h1l-.5 3.3z"/>
</g>
<g fill="none" stroke="#000" stroke-width=".34">
<path d="M27.1 72.5l-4 12M88.2 66.7l5.8 11.3-4.3 2.2M23.1 84.5l2.2 .8M23.1 83.4v12.7h6.9M26.5 85.6l1.2 .4M28.9 86.4l1.2 .4M31.2 96.1h1.3M31.4 87.2l6 2M33.8 96.1h1.3M36.3 96.1h6.4M38.6 89.6l1.2 .4M41 90.3l1.2 .4"/>
<path d="M43.4 91.1l6.1 2M43.9 96.1h1.3M46.5 96.1h1.3M49 96.1h6.4M50.7 93.5l1.2 .4M52.3 99.2l-1.1 .6M53.1 94.3l1.2 .4M54.6 98.1l-1.2 .5M55.5 95l6.1 2M56.6 96.1h1.3M59.2 96.1h1.3M61.3 94.6l-5.6 2.9"/>
<path d="M61.7 96.1h6.4M62.7 97.4l1.3 .4M63.6 93.5l-1.1 .5M65.2 98.2l1.2 .4M65.9 92.3l-1.1 .6M67.6 99l6 1.9M69.3 96.1h1.3M71.9 96.1h1.3M72.7 88.9l-5.7 2.8M74.4 96.1h6.4M74.9 87.7l-1.1 .6M77.2 86.5l-1.1 .6"/>
<path d="M82 96.1h1.3M84 83.1l-5.7 2.9M84.6 96.1h1.3M86.2 81.9l-1.1 .6M88.5 80.8l-1.1 .6M94 83.4v12.7h-6.9M97.9 95.5l-3.9 12.1-2.3-.8M17.4 102.8l5.7 11.3M27.4 111.9l-4.3 2.2M29.7 110.7l-1.2 .6M31.9 109.6l-1.1 .6M38.7 106.1l-5.6 2.9"/>
<path d="M41 105l-1.2 .6M43.3 103.8l-1.2 .6M50 100.4l-5.6 2.9M74.8 101.3l1.2 .4M77.3 102.1l1.1 .4M79.7 102.9l6 2M86.9 105.2l1.2 .5M89.3 106l1.3 .4"/>
</g>
<path d="M27.1 72.5l-1.1 6.3-1.9-.6zM88.2 66.7l3.8 5.2-1.8 .9zM23.1 83.4l1 6.3h-2zM94 83.4l1 6.3h-2zM97.9 95.5l-1 6.4-1.9-.7zM17.4 102.8l3.7 5.2-1.8 .9z" fill="#000" stroke="#000" stroke-width=".34"/>
<path d="M14 270.6h135.1v8.8h-135.1z" fill="#fff"/>
<text font-size="8.5" x="411.4" y="259.8">A</text>
<g font-size="8.1">
<text x="51.7" y="9.3">4</text>
<text x="159.6" y="9.3">3</text>
<text x="267.6" y="9.3">2</text>
<text x="375.5" y="9.3">1</text>
<text x="4" y="72.8">B</text>
<text x="423.1" y="72.8">B</text>
<text x="3.3" y="212.5">A</text>
<text x="422.4" y="212.5">A</text>
<text x="314.8" y="220.3">STANFORD AA284 TEAM A</text>
<text x="334.5" y="236.1">MAIN INJECTOR</text>
<text x="339.6" y="257.8">AA284A-A-MI</text>
<text x="313.6" y="260">B</text>
<text x="51.7" y="276">4</text>
<text x="159.6" y="276">3</text>
<text x="267.6" y="276">2</text>
<text x="375.5" y="276">1</text>
</g>
<text font-size="4.6" x="14" y="275.6">SOLIDWORKS Educational Product. For Instructional Use Only.</text>
<g font-size="4.2">
<text x="22.1" y="27">NOTES:</text>
<text x="22.1" y="33.7">1.</text>
<text x="32.1" y="33.7">MATERIAL: DMLS INCONEL 718, SOLUTION TREATED</text>
<text x="22.1" y="40.4">2.</text>
<text x="32.1" y="40.4">MALE GLAND FOR SIZE 240 O-RING</text>
<text x="22.1" y="47.2">3.</text>
<text x="32.1" y="47.2">FACE GLAND FOR SIZE 115 O-RING</text>
<text x="275.3" y="50.4">3.5 mm</text>
<text x="327.3" y="55">1.789 mm</text>
<text x="85.2" y="65.3">G</text>
<text x="26.8" y="70.9">F</text>
<text x="150.2" y="71.2">D</text>
<text x="254.2" y="66.5">R1.75 mm</text>
<text x="31.6" y="75.6">45°</text>
<text x="21.5" y="81.7">A</text>
<text x="92.4" y="81.7">A</text>
<text x="237.9" y="89.6">15.0 mm</text>
<text x="97.7" y="93.9">F</text>
<text x="183.6" y="94.3">2.25</text>
<text x="14.4" y="101.3">G</text>
<text x="68.2" y="97.3">H</text>
<text x="142.7" y="106.6">B</text>
<text x="257.9" y="102.9">10.0 mm</text>
<text x="138" y="116.5">SECTION A-A</text>
<text x="171.4" y="118.5">A</text>
<text x="343.7" y="114.1">3.5 mm</text>
<text x="81.2" y="131.8">TRUE R.0625 X 0.035 WALL</text>
<text x="277.2" y="131.1">4.075 mm</text>
<text x="324.9" y="126.2">0.381 mm</text>
<text x="303.7" y="137.3">DETAIL B</text>
<text x="63.7" y="144">C</text>
<text x="166.3" y="143.4">3.803±.001 (2 PLACES)</text>
<text x="301" y="141.5">SCALE 4 : 1</text>
<text x="166.1" y="153.3">4.023</text>
<text x="176.7" y="151">+.000</text>
<text x="177.2" y="155.1">-.001</text>
<text x="188.6" y="153.3">(3 PLACES)</text>
<text x="277" y="154.7">.110</text>
<text x="162.3" y="166.7">B</text>
<text x="215.5" y="163.3">2X R.03 MAX</text>
<text x="277.9" y="163.3">.1895±.0025</text>
<text x="232.6" y="171">63</text>
<text x="90.6" y="176.4">C</text>
<text x="174" y="179.5">.19</text>
<text x="286.1" y="175.7">32</text>
<text x="84.6" y="187.7">.055</text>
<text x="157.6" y="194.9">E</text>
<text x="172.6" y="194.5">R.06 MAX</text>
<text x="239.3" y="196.7">DETAIL E (2 PLACES)</text>
<text x="27.5" y="202.1">72°</text>
<text x="95.3" y="199.7">4.50</text>
<text x="234" y="200.1">2</text>
<text x="248.1" y="200.9">SCALE 4 : 1</text>
<text x="373.3" y="203.5">jbrobin@stanford.edu</text>
<text x="395.7" y="199.3">CONTACT:</text>
<text x="191.5" y="206.9">.875</text>
<text x="391" y="207.6">610-592-4620</text>
<text x="180" y="214.2">.56</text>
<text x="159.9" y="226.4">.09</text>
<text x="168.9" y="224">.19</text>
<text x="89.6" y="229.1">1.1000</text>
<text x="147.8" y="239.4">30°</text>
<text x="17.3" y="249.4">R.88</text>
<text x="135.4" y="251.2">SCALE 2 : 1</text>
<text x="137.6" y="247">DETAIL C</text>
</g>
<g font-size="4.1">
<text x="254.2" y="213.4">UNLESS OTHERWISE SPECIFIED</text>
<text x="257.5" y="255">DRAWING MADE IN THIRD</text>
<text x="262.6" y="259">ANGLE PROJECTION</text>
<text x="257.3" y="264.7">DO NOT SCALE DRAWING</text>
</g>
<g font-size="3.4">
<text x="311.6" y="228.6">TITLE</text>
<text x="311.4" y="253.8">SIZE</text>
<text x="321" y="253.8">DWG NO</text>
<text x="409.8" y="253.8">REV</text>
<text x="312.6" y="264.6">SCALE: 1:2</text>
<text x="338" y="264.6">WEIGHT: 3.20 LB</text>
<text x="375.8" y="264.6">SHEET 1 OF 2</text>
</g>
<g font-size="2.8">
<text x="210.7" y="19">REV</text>
<text x="250.2" y="19">DESCRIPTION</text>
<text x="308.9" y="19">DATE</text>
<text x="337.5" y="19">DRAWN</text>
<text x="366.7" y="19">CHECKED</text>
<text x="396.2" y="19">APPROVED</text>
<text x="212.3" y="29.5">A</text>
<text x="248.1" y="29.5">INITIAL REVISION</text>
<text x="303.7" y="29.5">MAR 10 2020</text>
<text x="334.2" y="29.5">J. ROBINSON</text>
<text x="366.7" y="29.5">W. KEHOE</text>
<text x="397" y="29.5">G. ZILLIAC</text>
</g>
<g font-size="2.7">
<text x="257.3" y="217.2">DIMENSIONS ARE IN INCHES</text>
<text x="257.3" y="221.2">TOLERANCES:</text>
<text x="264.8" y="227.3">.XX</text>
<text x="266.3" y="224.3">.X</text>
<text x="272.1" y="224.3">0.025</text>
<text x="272.2" y="227.3">0.010</text>
<text x="287.8" y="224.3">ANGLES</text>
<text x="301.3" y="224.3">1</text>
<text x="263.3" y="230.3">.XXX</text>
<text x="272.3" y="230.3">0.005</text>
<text x="286.9" y="233.8">125</text>
<text x="257.3" y="237.4">SURFACE ROUGHNESS:</text>
<text x="257.3" y="241.4">CORNER &amp; FILLET RADII: .005-.020</text>
<text x="257.3" y="245.4">THREADS: CLASS 2</text>
<text x="257.3" y="249.5">REMOVE ALL BURRS</text>
</g>
</svg>
